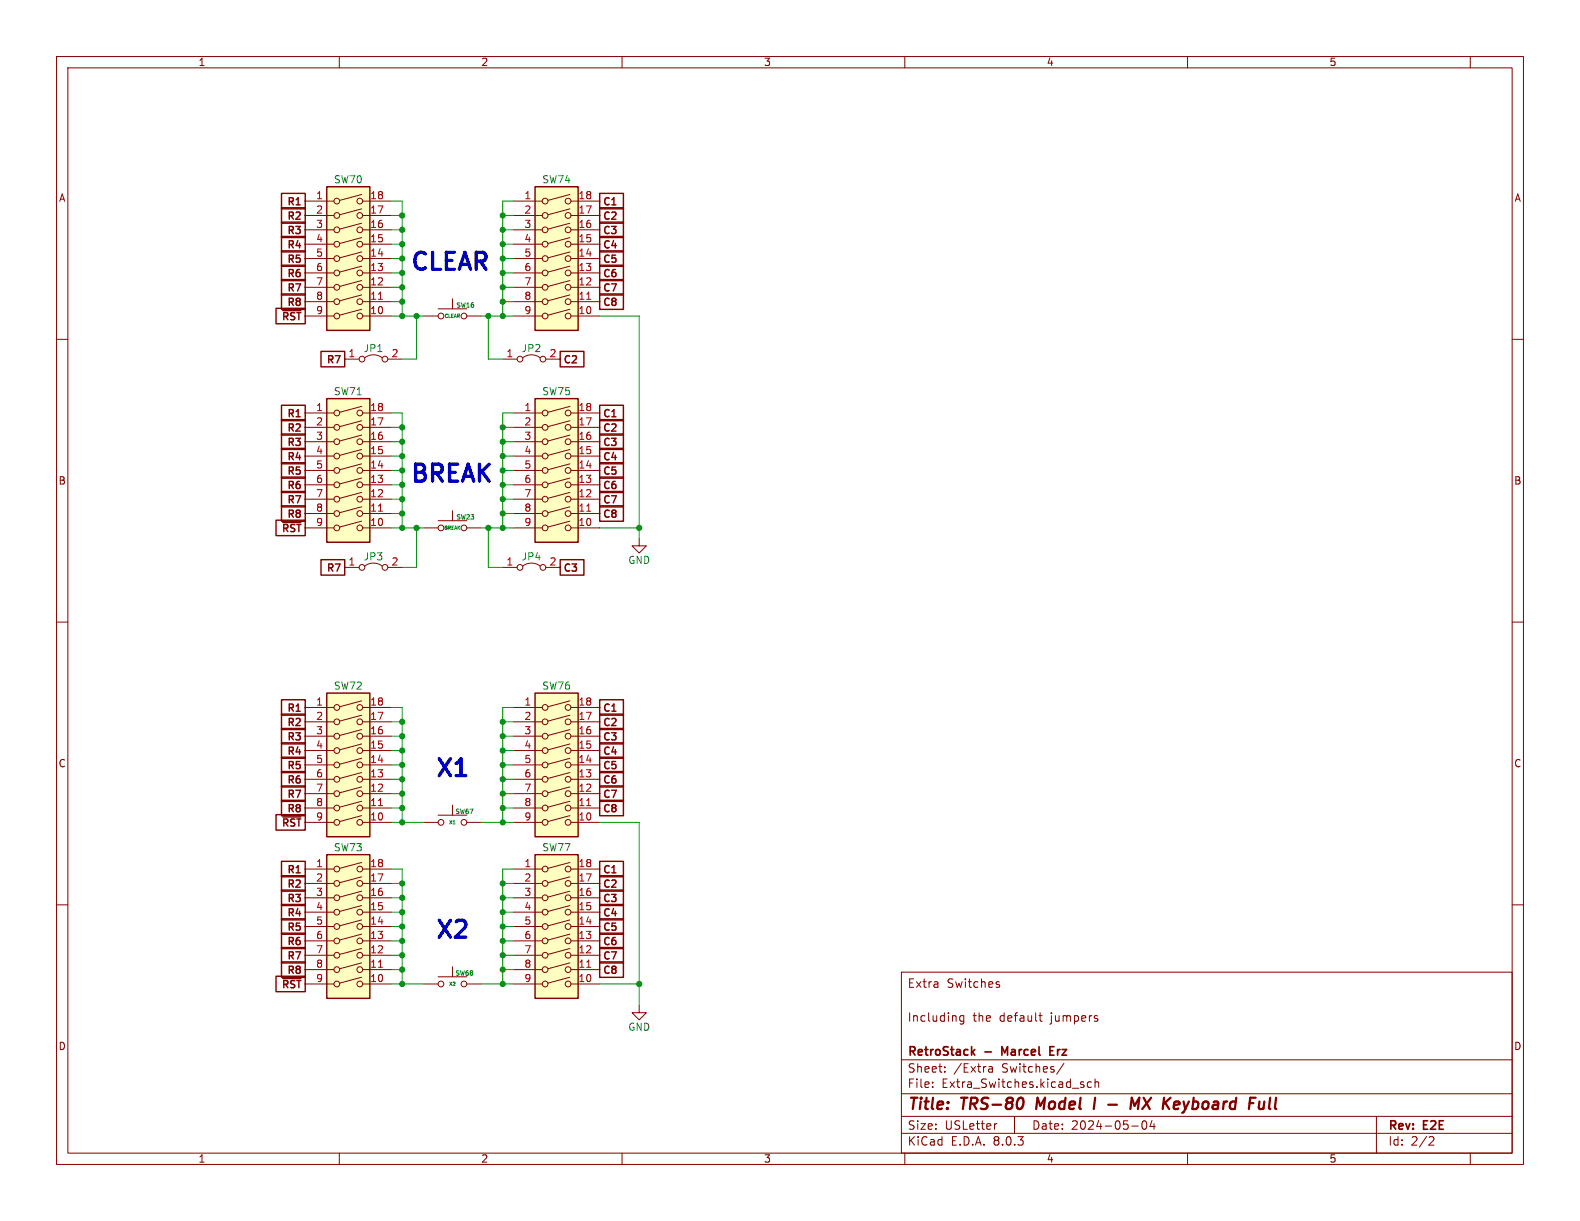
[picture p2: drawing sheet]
<svg xmlns="http://www.w3.org/2000/svg" width="279mm" height="216mm" viewBox="0 0 279 216" stroke-linecap="round" stroke-linejoin="round" font-family="sans-serif">
<g fill="none" stroke="#840000" stroke-width=".18">
<path d="M10 10h259.4v195.9h-259.4zM12 12h255.4v191.9h-255.4zM60 10v2M110 10v2M160 10v2M210 10v2M260 10v2M10 60h2M267.4 60h2M61 63.5h2.5M64.5 63.2a2.54 2.54 0 0 1 3.1 0M68.6 63.5h2.5"/>
<path d="M10 110h2M267.4 110h2M10 160h2M267.4 160h2M159.4 171.9h108v32h-108zM170.4 179.6v1.2l-.3 .3-.3-.1M170.4 179.7l-.4-.1-.3 .3v.4l.2 .2h.5M176.4 174.1l.3 .1 .1 .2-.2 .2h-.3M176.4 173.6l.3 .1M183.7 179.6h.6M183.9 179.1v1.3l.4 .2M193.9 179.6l.2 .1"/>
<path d="M159.4 197.4h108M159.4 193.4h108M159.4 187.4h108M164.9 192.1v.2M164.9 191.4v.1M167.1 189.4v.2M167.1 188.7v.1M174.9 188.7h.5l.1 .9M175.5 188.9l-.5 .1a.29 .29 0 0 0-.2 .3 .29 .29 0 0 0 .2 .3l.5-.1M176.3 198.7l-.3 .1M179.4 197.4v3M188.1 188l-1.2 1.9"/>
<path d="M191.3 191.8l.3 .1 .1 .2-.2 .2h-.3M191.3 191.3l.3 .1M193 191.4l-.4-.1-.3 .3v.4l.1 .2h.6M193.6 191.4l.3-.1 .3 .1 .1 .9M193.6 190.8v1.5M193.9 180.1l.2 .2-.2 .3M200.1 199.1h1.2M202.1 198.3l.2-.1a.81 .81 0 0 1 .6 .6 .81 .81 0 0 1-.3 .8l-.2 .1a.81 .81 0 0 1-.3-1.4zM203.7 198.1l-.3 1.1h.9M204.1 198.7v1M243.4 197.4v6.5M60 203.9v2"/>
<path d="M110 203.9v2M159.4 200.4h108M160 203.9v2M210 203.9v2M252.9 201l.5 .1 .2 .3-1 1.1h1M260 203.9v2"/>
<circle cx="64" cy="63.5" r=".51"/>
<circle cx="68.1" cy="63.5" r=".51"/>
</g>
<path d="M180.8 194.2a1.31 1.31 0 0 1 0 1.5M183.5 194.1l-.3 2M193.7 194.1l-.3 2M196 195.3h1.5M199.9 196.1l.2-2 .5 1.4 .9-1.4-.3 2M202.2 194.1l1.1 2M203.6 194.1l-1.6 2M224.6 194.1l-.2 1.7 .3 .3" fill="none" stroke="#840000" stroke-width=".4"/>
<path d="M172 186l.4 .6M172.4 185.6l-.6 .5M177.7 186.1l-.5-1v1.5M185.7 185.8h.5M186.4 185.1h-.7v1.5h.7" fill="none" stroke="#840000" stroke-width=".3"/>
<path d="M57.8 151.1h7.6v25.4h-7.6z" fill="#ffffc2"/>
<g fill="none" stroke="#840000" stroke-width=".18">
<path d="M74.9 55.9h2.6M77.5 54.6h5M80 52.8v1.8M82.5 55.9h2.6M54 153.7h5.1M54 158.8h5.1M54 156.2h5.1M64 157.6l-3.9 1M64 155l-3.9 1.1M64 152.5l-3.9 1M64.1 153.7h5.1M64.1 158.8h5.1"/>
<path d="M64.1 156.2h5.1M54 174h5.1M54 171.5h5.1M54 168.9h5.1M54 166.4h5.1M54 163.8h5.1M54 161.3h5.1M64 172.8l-3.9 1M64 170.3l-3.9 1M64 167.7l-3.9 1.1M64 165.2l-3.9 1M64 162.7l-3.9 1"/>
<path d="M64 160.1l-3.9 1.1M64.1 174h5.1M64.1 171.5h5.1M64.1 168.9h5.1M64.1 166.4h5.1M64.1 163.8h5.1M64.1 161.3h5.1M74.9 174h2.6M77.5 172.7h5M80 170.9v1.8M82.5 174h2.6"/>
<circle cx="78" cy="55.9" r=".51"/>
<circle cx="82" cy="55.9" r=".51"/>
<circle cx="59.6" cy="156.2" r=".51"/>
<circle cx="59.6" cy="153.7" r=".51"/>
<circle cx="59.6" cy="158.8" r=".51"/>
<circle cx="63.6" cy="158.8" r=".51"/>
<circle cx="63.6" cy="153.7" r=".51"/>
<circle cx="63.6" cy="156.2" r=".51"/>
<circle cx="59.6" cy="171.5" r=".51"/>
<circle cx="59.6" cy="163.8" r=".51"/>
<circle cx="59.6" cy="161.3" r=".51"/>
<circle cx="59.6" cy="166.4" r=".51"/>
<circle cx="59.6" cy="168.9" r=".51"/>
<circle cx="59.6" cy="174" r=".51"/>
<circle cx="63.6" cy="171.5" r=".51"/>
<circle cx="63.6" cy="174" r=".51"/>
<circle cx="63.6" cy="166.4" r=".51"/>
<circle cx="63.6" cy="161.3" r=".51"/>
<circle cx="63.6" cy="163.8" r=".51"/>
<circle cx="63.6" cy="168.9" r=".51"/>
<circle cx="78" cy="174" r=".51"/>
<circle cx="82" cy="174" r=".51"/>
</g>
<path d="M57.8 151.1h7.6v25.4h-7.6z" fill="none" stroke="#840000" stroke-width=".25"/>
<path d="M66.9 171h.7" fill="none" stroke="#a90000" stroke-width=".18"/>
<path d="M57.8 122.6h7.6v25.4h-7.6z" fill="#ffffc2"/>
<g fill="none" stroke="#840000" stroke-width=".18">
<path d="M54 125.1h5.1M54 137.8h5.1M54 135.3h5.1M54 132.7h5.1M54 130.2h5.1M54 127.6h5.1M64 139.1l-3.9 1.1M64 136.6l-3.9 1M64 134.1l-3.9 1M64 131.5l-3.9 1.1M64 129l-3.9 1M64 126.5l-3.9 1"/>
<path d="M64 123.9l-3.9 1.1M64.1 125.1h5.1M64.1 137.8h5.1M64.1 135.3h5.1M64.1 132.7h5.1M64.1 130.2h5.1M64.1 127.6h5.1M54 145.4h5.1M54 142.9h5.1M54 140.3h5.1M64 144.2l-3.9 1.1M64 141.7l-3.9 1"/>
<path d="M64.1 145.4h5.1M64.1 142.9h5.1M64.1 140.3h5.1"/>
<circle cx="59.6" cy="127.6" r=".51"/>
<circle cx="59.6" cy="130.2" r=".51"/>
<circle cx="59.6" cy="125.1" r=".51"/>
<circle cx="59.6" cy="132.7" r=".51"/>
<circle cx="59.6" cy="137.8" r=".51"/>
<circle cx="59.6" cy="135.3" r=".51"/>
<circle cx="63.6" cy="127.6" r=".51"/>
<circle cx="63.6" cy="130.2" r=".51"/>
<circle cx="63.6" cy="125.1" r=".51"/>
<circle cx="63.6" cy="132.7" r=".51"/>
<circle cx="63.6" cy="137.8" r=".51"/>
<circle cx="63.6" cy="135.3" r=".51"/>
<circle cx="59.6" cy="142.9" r=".51"/>
<circle cx="59.6" cy="145.4" r=".51"/>
<circle cx="59.6" cy="140.3" r=".51"/>
<circle cx="63.6" cy="142.9" r=".51"/>
<circle cx="63.6" cy="140.3" r=".51"/>
<circle cx="63.6" cy="145.4" r=".51"/>
</g>
<path d="M57.8 122.6h7.6v25.4h-7.6z" fill="none" stroke="#840000" stroke-width=".25"/>
<path d="M66.9 142.5h.7" fill="none" stroke="#a90000" stroke-width=".18"/>
<path d="M94.6 122.6h7.6v25.4h-7.6z" fill="#ffffc2"/>
<g fill="none" stroke="#840000" stroke-width=".18">
<path d="M90.8 125.1h5.1M90.8 137.8h5.1M90.8 135.3h5.1M90.8 132.7h5.1M90.8 130.2h5.1M90.8 127.6h5.1M100.8 139.1l-3.9 1.1M100.8 136.6l-3.9 1M100.8 134.1l-3.9 1M100.8 131.5l-3.9 1.1M100.8 129l-3.9 1M100.8 126.5l-3.9 1"/>
<path d="M100.8 123.9l-3.9 1.1M101 125.1h5M101 137.8h5M101 135.3h5M101 132.7h5M101 130.2h5M101 127.6h5M74.9 145.4h2.6M77.5 144.1h5M80 142.4v1.7M82.5 145.4h2.6M90.8 145.4h5.1"/>
<path d="M90.8 142.9h5.1M90.8 140.3h5.1M100.8 144.2l-3.9 1.1M100.8 141.7l-3.9 1M101 145.4h5M101 142.9h5M101 140.3h5"/>
<circle cx="96.4" cy="130.2" r=".51"/>
<circle cx="96.4" cy="127.6" r=".51"/>
<circle cx="96.4" cy="125.1" r=".51"/>
<circle cx="96.4" cy="132.7" r=".51"/>
<circle cx="96.4" cy="137.8" r=".51"/>
<circle cx="96.4" cy="135.3" r=".51"/>
<circle cx="100.5" cy="125.1" r=".51"/>
<circle cx="100.5" cy="127.6" r=".51"/>
<circle cx="100.5" cy="130.2" r=".51"/>
<circle cx="100.5" cy="132.7" r=".51"/>
<circle cx="100.5" cy="135.3" r=".51"/>
<circle cx="100.5" cy="137.8" r=".51"/>
<circle cx="78" cy="145.4" r=".51"/>
<circle cx="82" cy="145.4" r=".51"/>
<circle cx="96.4" cy="142.9" r=".51"/>
<circle cx="96.4" cy="145.4" r=".51"/>
<circle cx="96.4" cy="140.3" r=".51"/>
<circle cx="100.5" cy="142.9" r=".51"/>
<circle cx="100.5" cy="145.4" r=".51"/>
<circle cx="100.5" cy="140.3" r=".51"/>
</g>
<path d="M94.6 122.6h7.6v25.4h-7.6z" fill="none" stroke="#840000" stroke-width=".25"/>
<path d="M103.7 142.5h.8" fill="none" stroke="#a90000" stroke-width=".18"/>
<path d="M80.1 145.7h.4" fill="none" stroke="#006464" stroke-width=".18"/>
<path d="M94.6 33h7.6v25.4h-7.6z" fill="#ffffc2"/>
<g fill="none" stroke="#840000" stroke-width=".18">
<path d="M90.8 35.6h5.1M90.8 38.1h5.1M100.8 39.5l-3.9 1M100.8 36.9l-3.9 1.1M100.8 34.4l-3.9 1M101 35.6h5M101 38.1h5M90.8 55.9h5.1M90.8 53.3h5.1M90.8 50.8h5.1M90.8 48.3h5.1M90.8 45.7h5.1"/>
<path d="M90.8 43.2h5.1M90.8 40.6h5.1M100.8 54.7l-3.9 1M100.8 52.1l-3.9 1.1M100.8 49.6l-3.9 1M100.8 47.1l-3.9 1M100.8 44.6l-3.9 1M100.8 42l-3.9 1.1M101 55.9h5M101 53.3h5M101 50.8h5M101 48.3h5"/>
<path d="M101 45.7h5M101 43.2h5M101 40.6h5"/>
<circle cx="96.4" cy="38.1" r=".51"/>
<circle cx="96.4" cy="35.6" r=".51"/>
<circle cx="100.5" cy="38.1" r=".51"/>
<circle cx="100.5" cy="35.6" r=".51"/>
<circle cx="96.4" cy="55.9" r=".51"/>
<circle cx="96.4" cy="45.7" r=".51"/>
<circle cx="96.4" cy="40.6" r=".51"/>
<circle cx="96.4" cy="48.3" r=".51"/>
<circle cx="96.4" cy="53.3" r=".51"/>
<circle cx="96.4" cy="50.8" r=".51"/>
<circle cx="96.4" cy="43.2" r=".51"/>
<circle cx="100.5" cy="43.2" r=".51"/>
<circle cx="100.5" cy="50.8" r=".51"/>
<circle cx="100.5" cy="53.3" r=".51"/>
<circle cx="100.5" cy="48.3" r=".51"/>
<circle cx="100.5" cy="45.7" r=".51"/>
<circle cx="100.5" cy="40.6" r=".51"/>
<circle cx="100.5" cy="55.9" r=".51"/>
</g>
<path d="M94.6 33h7.6v25.4h-7.6z" fill="none" stroke="#840000" stroke-width=".25"/>
<path d="M103.7 52.9h.8" fill="none" stroke="#a90000" stroke-width=".18"/>
<path d="M57.8 70.5h7.6v25.4h-7.6z" fill="#ffffc2"/>
<g fill="none" stroke="#840000" stroke-width=".18">
<path d="M54 73h5.1M54 78.1h5.1M54 75.6h5.1M64 79.5l-3.9 1M64 76.9l-3.9 1.1M64 74.4l-3.9 1M64 71.9l-3.9 1M64.1 73h5.1M64.1 78.1h5.1M64.1 75.6h5.1M54 93.3h5.1M54 90.8h5.1"/>
<path d="M54 88.3h5.1M54 85.7h5.1M54 83.2h5.1M54 80.6h5.1M64 92.2l-3.9 1M64 89.6l-3.9 1.1M64 87.1l-3.9 1M64 84.5l-3.9 1.1M64 82l-3.9 1.1M64.1 93.3h5.1M64.1 90.8h5.1M64.1 88.3h5.1"/>
<path d="M64.1 85.7h5.1M64.1 83.2h5.1M64.1 80.6h5.1M74.9 93.3h2.6M77.5 92.1h5M80 90.3v1.8M82.5 93.3h2.6M61 100.3h2.5M64.5 100.1a2.54 2.54 0 0 1 3.1 0M68.6 100.3h2.5"/>
<circle cx="59.6" cy="78.1" r=".51"/>
<circle cx="59.6" cy="73" r=".51"/>
<circle cx="59.6" cy="75.6" r=".51"/>
<circle cx="63.6" cy="73" r=".51"/>
<circle cx="63.6" cy="75.6" r=".51"/>
<circle cx="63.6" cy="78.1" r=".51"/>
<circle cx="59.6" cy="80.6" r=".51"/>
<circle cx="59.6" cy="85.7" r=".51"/>
<circle cx="59.6" cy="90.8" r=".51"/>
<circle cx="59.6" cy="93.3" r=".51"/>
<circle cx="59.6" cy="83.2" r=".51"/>
<circle cx="59.6" cy="88.3" r=".51"/>
<circle cx="63.6" cy="83.2" r=".51"/>
<circle cx="63.6" cy="88.3" r=".51"/>
<circle cx="63.6" cy="80.6" r=".51"/>
<circle cx="63.6" cy="85.7" r=".51"/>
<circle cx="63.6" cy="90.8" r=".51"/>
<circle cx="63.6" cy="93.3" r=".51"/>
<circle cx="78" cy="93.3" r=".51"/>
<circle cx="82" cy="93.3" r=".51"/>
<circle cx="64" cy="100.3" r=".51"/>
<circle cx="68.1" cy="100.3" r=".51"/>
</g>
<path d="M57.8 70.5h7.6v25.4h-7.6z" fill="none" stroke="#840000" stroke-width=".25"/>
<path d="M66.9 90.4h.7" fill="none" stroke="#a90000" stroke-width=".18"/>
<path d="M94.6 151.1h7.6v25.4h-7.6z" fill="#ffffc2"/>
<g fill="none" stroke="#840000" stroke-width=".18">
<path d="M90.8 153.7h5.1M90.8 158.8h5.1M90.8 156.2h5.1M100.8 157.6l-3.9 1M100.8 155l-3.9 1.1M100.8 152.5l-3.9 1M101 153.7h5M101 158.8h5M101 156.2h5M90.8 174h5.1M90.8 171.5h5.1M90.8 168.9h5.1"/>
<path d="M90.8 166.4h5.1M90.8 163.8h5.1M90.8 161.3h5.1M100.8 172.8l-3.9 1M100.8 170.3l-3.9 1M100.8 167.7l-3.9 1.1M100.8 165.2l-3.9 1M100.8 162.7l-3.9 1M100.8 160.1l-3.9 1.1M101 174h5M101 171.5h5M101 168.9h5"/>
<path d="M101 166.4h5M101 163.8h5M101 161.3h5M113 177.8v1.3h1.3l-1.3 1.2-1.2-1.2h1.2"/>
<circle cx="96.4" cy="153.7" r=".51"/>
<circle cx="96.4" cy="156.2" r=".51"/>
<circle cx="96.4" cy="158.8" r=".51"/>
<circle cx="100.5" cy="158.8" r=".51"/>
<circle cx="100.5" cy="156.2" r=".51"/>
<circle cx="100.5" cy="153.7" r=".51"/>
<circle cx="96.4" cy="171.5" r=".51"/>
<circle cx="96.4" cy="161.3" r=".51"/>
<circle cx="96.4" cy="166.4" r=".51"/>
<circle cx="96.4" cy="174" r=".51"/>
<circle cx="96.4" cy="163.8" r=".51"/>
<circle cx="96.4" cy="168.9" r=".51"/>
<circle cx="100.5" cy="163.8" r=".51"/>
<circle cx="100.5" cy="174" r=".51"/>
<circle cx="100.5" cy="166.4" r=".51"/>
<circle cx="100.5" cy="171.5" r=".51"/>
<circle cx="100.5" cy="161.3" r=".51"/>
<circle cx="100.5" cy="168.9" r=".51"/>
</g>
<path d="M94.6 151.1h7.6v25.4h-7.6z" fill="none" stroke="#840000" stroke-width=".25"/>
<path d="M103.7 171h.8" fill="none" stroke="#a90000" stroke-width=".18"/>
<path d="M57.8 33h7.6v25.4h-7.6z" fill="#ffffc2"/>
<g fill="none" stroke="#840000" stroke-width=".18">
<path d="M54 35.6h5.1M54 38.1h5.1M64 39.5l-3.9 1M64 36.9l-3.9 1.1M64 34.4l-3.9 1M64.1 35.6h5.1M64.1 38.1h5.1M54 55.9h5.1M54 53.3h5.1M54 50.8h5.1M54 48.3h5.1M54 45.7h5.1"/>
<path d="M54 43.2h5.1M54 40.6h5.1M64 54.7l-3.9 1M64 52.1l-3.9 1.1M64 49.6l-3.9 1M64 47.1l-3.9 1M64 44.6l-3.9 1M64 42l-3.9 1.1M64.1 55.9h5.1M64.1 53.3h5.1M64.1 50.8h5.1M64.1 48.3h5.1"/>
<path d="M64.1 45.7h5.1M64.1 43.2h5.1M64.1 40.6h5.1M113 95.3v1.2h1.3l-1.3 1.3-1.2-1.3h1.2M88.9 100.3h2.5M92.5 100.1a2.54 2.54 0 0 1 3 0M96.5 100.3h2.6"/>
<circle cx="59.6" cy="35.6" r=".51"/>
<circle cx="59.6" cy="38.1" r=".51"/>
<circle cx="63.6" cy="35.6" r=".51"/>
<circle cx="63.6" cy="38.1" r=".51"/>
<circle cx="59.6" cy="55.9" r=".51"/>
<circle cx="59.6" cy="53.3" r=".51"/>
<circle cx="59.6" cy="45.7" r=".51"/>
<circle cx="59.6" cy="40.6" r=".51"/>
<circle cx="59.6" cy="50.8" r=".51"/>
<circle cx="59.6" cy="43.2" r=".51"/>
<circle cx="59.6" cy="48.3" r=".51"/>
<circle cx="63.6" cy="53.3" r=".51"/>
<circle cx="63.6" cy="48.3" r=".51"/>
<circle cx="63.6" cy="50.8" r=".51"/>
<circle cx="63.6" cy="40.6" r=".51"/>
<circle cx="63.6" cy="45.7" r=".51"/>
<circle cx="63.6" cy="43.2" r=".51"/>
<circle cx="63.6" cy="55.9" r=".51"/>
<circle cx="91.9" cy="100.3" r=".51"/>
<circle cx="96" cy="100.3" r=".51"/>
</g>
<path d="M57.8 33h7.6v25.4h-7.6z" fill="none" stroke="#840000" stroke-width=".25"/>
<path d="M66.9 52.9h.7" fill="none" stroke="#a90000" stroke-width=".18"/>
<path d="M94.6 70.5h7.6v25.4h-7.6z" fill="#ffffc2"/>
<g fill="none" stroke="#840000" stroke-width=".18">
<path d="M88.9 63.5h2.5M90.8 73h5.1M90.8 78.1h5.1M90.8 75.6h5.1M92.5 63.2a2.54 2.54 0 0 1 3 0M96.5 63.5h2.6M100.8 79.5l-3.9 1M100.8 76.9l-3.9 1.1M100.8 74.4l-3.9 1M100.8 71.9l-3.9 1M101 73h5M101 78.1h5"/>
<path d="M101 75.6h5M90.8 93.3h5.1M90.8 90.8h5.1M90.8 88.3h5.1M90.8 85.7h5.1M90.8 83.2h5.1M90.8 80.6h5.1M100.8 92.2l-3.9 1M100.8 89.6l-3.9 1.1M100.8 87.1l-3.9 1M100.8 84.5l-3.9 1.1M100.8 82l-3.9 1.1"/>
<path d="M101 93.3h5M101 90.8h5M101 88.3h5M101 85.7h5M101 83.2h5M101 80.6h5"/>
<circle cx="91.9" cy="63.5" r=".51"/>
<circle cx="96" cy="63.5" r=".51"/>
<circle cx="96.4" cy="75.6" r=".51"/>
<circle cx="96.4" cy="73" r=".51"/>
<circle cx="96.4" cy="78.1" r=".51"/>
<circle cx="100.5" cy="75.6" r=".51"/>
<circle cx="100.5" cy="78.1" r=".51"/>
<circle cx="100.5" cy="73" r=".51"/>
<circle cx="96.4" cy="88.3" r=".51"/>
<circle cx="96.4" cy="93.3" r=".51"/>
<circle cx="96.4" cy="83.2" r=".51"/>
<circle cx="96.4" cy="90.8" r=".51"/>
<circle cx="96.4" cy="85.7" r=".51"/>
<circle cx="96.4" cy="80.6" r=".51"/>
<circle cx="100.5" cy="80.6" r=".51"/>
<circle cx="100.5" cy="90.8" r=".51"/>
<circle cx="100.5" cy="88.3" r=".51"/>
<circle cx="100.5" cy="83.2" r=".51"/>
<circle cx="100.5" cy="85.7" r=".51"/>
<circle cx="100.5" cy="93.3" r=".51"/>
</g>
<g fill="none" stroke="#840000" stroke-width=".25">
<path d="M49.8 34.2h4.2v2.7h-4.2zM49.8 36.7h4.2v2.8h-4.2zM49.8 39.3h4.2v2.7h-4.2zM52.4 36.2h.7M106 36.7h4.2v2.8h-4.2zM106 34.2h4.2v2.7h-4.2zM106 39.3h4.2v2.7h-4.2zM48.8 54.5h5.2v2.7h-5.2zM49.8 44.4h4.2v2.7h-4.2zM49.8 41.8h4.2v2.7h-4.2zM49.8 49.4h4.2v2.8h-4.2zM49.8 46.9h4.2v2.7h-4.2z"/>
<path d="M49.8 52h4.2v2.7h-4.2zM50 54.9h3.2M106 46.9h4.2v2.7h-4.2zM106 49.4h4.2v2.8h-4.2zM106 52h4.2v2.7h-4.2zM106 44.4h4.2v2.7h-4.2zM106 41.8h4.2v2.7h-4.2zM49.8 71.7h4.2v2.7h-4.2zM49.8 74.2h4.2v2.7h-4.2zM49.8 79.3h4.2v2.7h-4.2zM49.8 76.7h4.2v2.8h-4.2zM52.4 73.7h.7"/>
<path d="M56.8 62.1h4.2v2.8h-4.2zM94.6 70.5h7.6v25.4h-7.6zM99.1 62.1h4.2v2.8h-4.2zM106 79.3h4.2v2.7h-4.2zM106 71.7h4.2v2.7h-4.2zM106 74.2h4.2v2.7h-4.2zM106 76.7h4.2v2.8h-4.2zM48.8 92h5.2v2.7h-5.2zM49.8 89.4h4.2v2.8h-4.2zM49.8 86.9h4.2v2.7h-4.2zM49.8 84.4h4.2v2.7h-4.2zM49.8 81.8h4.2v2.8h-4.2z"/>
<path d="M50 92.4h3.2M56.8 99h4.2v2.7h-4.2zM99.1 99h4.2v2.7h-4.2zM106 81.8h4.2v2.8h-4.2zM106 86.9h4.2v2.7h-4.2zM106 89.4h4.2v2.8h-4.2zM106 84.4h4.2v2.7h-4.2zM49.8 136.4h4.2v2.8h-4.2zM49.8 139h4.2v2.7h-4.2zM49.8 131.3h4.2v2.8h-4.2zM49.8 126.3h4.2v2.7h-4.2zM49.8 133.9h4.2v2.7h-4.2z"/>
<path d="M49.8 128.8h4.2v2.7h-4.2zM49.8 123.7h4.2v2.8h-4.2zM52.4 125.8h.7M106 123.7h4.2v2.8h-4.2zM106 126.3h4.2v2.7h-4.2zM106 128.8h4.2v2.7h-4.2zM106 133.9h4.2v2.7h-4.2zM106 131.3h4.2v2.8h-4.2zM106 139h4.2v2.7h-4.2zM106 136.4h4.2v2.8h-4.2zM48.8 144h5.2v2.8h-5.2zM49.8 154.8h4.2v2.8h-4.2z"/>
<path d="M49.8 141.5h4.2v2.7h-4.2zM49.8 159.9h4.2v2.8h-4.2zM49.8 152.3h4.2v2.7h-4.2zM49.8 157.4h4.2v2.7h-4.2zM50 144.5h3.2M52.4 154.3h.7M106 141.5h4.2v2.7h-4.2zM106 152.3h4.2v2.7h-4.2zM106 159.9h4.2v2.8h-4.2zM106 157.4h4.2v2.7h-4.2zM106 154.8h4.2v2.8h-4.2zM48.8 172.6h5.2v2.8h-5.2z"/>
<path d="M49.8 167.5h4.2v2.8h-4.2zM49.8 162.5h4.2v2.7h-4.2zM49.8 170.1h4.2v2.7h-4.2zM49.8 165h4.2v2.7h-4.2zM50 173h3.2M106 170.1h4.2v2.7h-4.2zM106 167.5h4.2v2.8h-4.2zM106 165h4.2v2.7h-4.2zM106 162.5h4.2v2.7h-4.2z"/>
</g>
<path d="M103.7 90.4h.8" fill="none" stroke="#a90000" stroke-width=".18"/>
<g fill="none" stroke="#009600" stroke-width=".18">
<path d="M69.2 35.6h1.9v10.1h-1.9M69.2 38.1h1.9M88.9 38.1h1.9M90.8 35.6h-1.9v20.3M69.2 48.3h1.9v7.6M69.2 40.6h1.9M69.2 50.8h1.9M69.2 55.9h5.7M69.2 53.3h1.9M69.2 43.2h1.9M73.7 55.9v7.6h-2.6M85.1 55.9h5.7"/>
<path d="M86.4 55.9v7.6h2.5M88.9 40.6h1.9M88.9 48.3h1.9M88.9 50.8h1.9M88.9 45.7h1.9M88.9 53.3h1.9M88.9 43.2h1.9M106 55.9h7v39.4M69.2 73h1.9v20.3M69.2 75.6h1.9M69.2 78.1h1.9M88.9 75.6h1.9"/>
<path d="M88.9 78.1h1.9M90.8 73h-1.9v20.3M69.2 85.7h1.9M69.2 80.6h1.9M69.2 83.2h1.9M69.2 93.3h5.7M69.2 88.3h1.9M69.2 90.8h1.9M73.7 93.3v7h-2.6M85.1 93.3h5.7M86.4 93.3v7h2.5M88.9 85.7h1.9"/>
<path d="M88.9 80.6h1.9M88.9 83.2h1.9M88.9 88.3h1.9M88.9 90.8h1.9M106 93.3h7M69.2 125.1h1.9v20.3M69.2 130.2h1.9M69.2 127.6h1.9M69.2 135.3h1.9M69.2 132.7h1.9M69.2 137.8h1.9M88.9 130.2h1.9"/>
<path d="M88.9 127.6h1.9M88.9 135.3h1.9M88.9 132.7h1.9M88.9 137.8h1.9M90.8 125.1h-1.9v20.3M69.2 153.7h1.9v20.3M69.2 158.8h1.9M69.2 142.9h1.9M69.2 140.3h1.9M69.2 145.4h5.7M69.2 156.2h1.9M85.1 145.4h5.7"/>
<path d="M88.9 158.8h1.9M88.9 142.9h1.9M88.9 140.3h1.9M88.9 156.2h1.9M90.8 153.7h-1.9v20.3M106 145.4h7v32.4M69.2 166.4h1.9M69.2 168.9h1.9M69.2 161.3h1.9M69.2 174h5.7M69.2 171.5h1.9M69.2 163.8h1.9"/>
<path d="M85.1 174h5.7M88.9 166.4h1.9M88.9 168.9h1.9M88.9 161.3h1.9M88.9 171.5h1.9M88.9 163.8h1.9M106 174h7"/>
</g>
<g fill="#009600" stroke="#009600" stroke-width=".18">
<circle cx="88.9" cy="161.3" r=".46"/>
<circle cx="88.9" cy="142.9" r=".46"/>
<circle cx="88.9" cy="140.3" r=".46"/>
<circle cx="71.1" cy="142.9" r=".46"/>
<circle cx="71.1" cy="145.4" r=".46"/>
<circle cx="88.9" cy="156.2" r=".46"/>
<circle cx="88.9" cy="174" r=".46"/>
<circle cx="88.9" cy="137.8" r=".46"/>
<circle cx="88.9" cy="145.4" r=".46"/>
<circle cx="88.9" cy="171.5" r=".46"/>
<circle cx="88.9" cy="168.9" r=".46"/>
<circle cx="113" cy="174" r=".46"/>
<circle cx="71.1" cy="137.8" r=".46"/>
<circle cx="71.1" cy="140.3" r=".46"/>
<circle cx="88.9" cy="127.6" r=".46"/>
<circle cx="88.9" cy="130.2" r=".46"/>
<circle cx="71.1" cy="130.2" r=".46"/>
<circle cx="71.1" cy="132.7" r=".46"/>
<circle cx="71.1" cy="135.3" r=".46"/>
<circle cx="88.9" cy="132.7" r=".46"/>
<circle cx="71.1" cy="127.6" r=".46"/>
<circle cx="88.9" cy="135.3" r=".46"/>
<circle cx="71.1" cy="158.8" r=".46"/>
<circle cx="71.1" cy="161.3" r=".46"/>
<circle cx="71.1" cy="166.4" r=".46"/>
<circle cx="71.1" cy="163.8" r=".46"/>
<circle cx="88.9" cy="158.8" r=".46"/>
<circle cx="71.1" cy="156.2" r=".46"/>
<circle cx="71.1" cy="171.5" r=".46"/>
<circle cx="71.1" cy="174" r=".46"/>
<circle cx="88.9" cy="166.4" r=".46"/>
<circle cx="88.9" cy="163.8" r=".46"/>
<circle cx="71.1" cy="168.9" r=".46"/>
<circle cx="88.9" cy="38.1" r=".46"/>
<circle cx="88.9" cy="40.6" r=".46"/>
<circle cx="88.9" cy="50.8" r=".46"/>
<circle cx="88.9" cy="48.3" r=".46"/>
<circle cx="88.9" cy="43.2" r=".46"/>
<circle cx="88.9" cy="45.7" r=".46"/>
<circle cx="88.9" cy="55.9" r=".46"/>
<circle cx="86.4" cy="55.9" r=".46"/>
<circle cx="88.9" cy="53.3" r=".46"/>
<circle cx="71.1" cy="85.7" r=".46"/>
<circle cx="71.1" cy="88.3" r=".46"/>
<circle cx="71.1" cy="78.1" r=".46"/>
<circle cx="71.1" cy="83.2" r=".46"/>
<circle cx="71.1" cy="80.6" r=".46"/>
<circle cx="73.7" cy="93.3" r=".46"/>
<circle cx="71.1" cy="93.3" r=".46"/>
<circle cx="71.1" cy="75.6" r=".46"/>
<circle cx="71.1" cy="90.8" r=".46"/>
<circle cx="88.9" cy="93.3" r=".46"/>
<circle cx="88.9" cy="90.8" r=".46"/>
<circle cx="88.9" cy="85.7" r=".46"/>
<circle cx="88.9" cy="88.3" r=".46"/>
<circle cx="86.4" cy="93.3" r=".46"/>
<circle cx="88.9" cy="83.2" r=".46"/>
<circle cx="88.9" cy="78.1" r=".46"/>
<circle cx="88.9" cy="80.6" r=".46"/>
<circle cx="113" cy="93.3" r=".46"/>
<circle cx="88.9" cy="75.6" r=".46"/>
<circle cx="71.1" cy="43.2" r=".46"/>
<circle cx="71.1" cy="48.3" r=".46"/>
<circle cx="71.1" cy="50.8" r=".46"/>
<circle cx="71.1" cy="38.1" r=".46"/>
<circle cx="71.1" cy="40.6" r=".46"/>
<circle cx="71.1" cy="55.9" r=".46"/>
<circle cx="73.7" cy="55.9" r=".46"/>
<circle cx="71.1" cy="45.7" r=".46"/>
<circle cx="71.1" cy="53.3" r=".46"/>
</g>
<text font-size="4.2" fill="#009600" x="72.4" y="48">CLEAR</text>
<g font-size="4.2" fill="#0000c2">
<text x="72.4" y="85.5">BREAK</text>
<text x="76.8" y="137.5">X1</text>
<text x="76.8" y="166.1">X2</text>
</g>
<g font-size="2.8" fill="#840000">
<text x="160.4" y="196.8">Title:</text>
<text x="170.1" y="196.8">TRS-80</text>
<text x="184.1" y="196.8">Model</text>
<text x="203.2" y="196.8">MX</text>
<text x="209.7" y="196.8">Keyboard</text>
<text x="225.7" y="196.8">Full</text>
</g>
<g font-size="2.1" fill="#840000">
<text x="160.4" y="174.9">Extra</text>
<text x="167.4" y="174.9">Switches</text>
<text x="160.4" y="180.9">Including</text>
<text x="172" y="180.9">the</text>
<text x="176.8" y="180.9">default</text>
<text x="185.9" y="180.9">jumpers</text>
<text x="160.4" y="189.9">Sheet:</text>
<text x="160.4" y="187.1">RetroStack</text>
<text x="168.6" y="189.9">/Extra</text>
<text x="174.2" y="187.1">-</text>
<text x="177.2" y="189.9">Switches/</text>
<text x="177.8" y="187.1">Marcel</text>
<text x="186.9" y="187.1">Erz</text>
<text x="160.4" y="192.6">File:</text>
<text x="166.5" y="192.6">Extra_Switches.kicad_sch</text>
<text x="160.4" y="202.8">KiCad</text>
<text x="160.4" y="200">Size:</text>
<text x="167.1" y="200">USLetter</text>
<text x="168.1" y="202.8">E.D.A.</text>
<text x="175.7" y="202.8">8.0.3</text>
<text x="182.4" y="200">Date:</text>
<text x="189.4" y="200">2024-05-04</text>
<text x="245.4" y="200.2">Rev:</text>
<text x="245.4" y="202.8">Id:</text>
<text x="249.5" y="202.8">2/2</text>
<text x="251.8" y="200.2">E2E</text>
</g>
<g font-size="1.8" fill="#840000">
<text x="35" y="11.9">1</text>
<text x="85" y="11.9">2</text>
<text x="135" y="11.9">3</text>
<text x="185" y="11.9">4</text>
<text x="235" y="11.9">5</text>
<text x="10.3" y="35.9">A</text>
<text x="267.7" y="35.9">A</text>
<text x="50.5" y="36.7">R1</text>
<text x="50.5" y="39.2">R2</text>
<text x="50.5" y="41.7">R3</text>
<text x="106.5" y="39.2">C2</text>
<text x="106.5" y="36.7">C1</text>
<text x="106.5" y="41.7">C3</text>
<text x="50.5" y="46.8">R5</text>
<text x="50.5" y="44.3">R4</text>
<text x="106.5" y="46.8">C5</text>
<text x="106.5" y="44.3">C4</text>
<text x="50.5" y="51.9">R7</text>
<text x="50.5" y="49.4">R6</text>
<text x="106.5" y="49.4">C6</text>
<text x="106.5" y="51.9">C7</text>
<text x="49.5" y="57">~{RST}</text>
<text x="50.5" y="54.4">R8</text>
<text x="106.5" y="54.4">C8</text>
<text x="57.5" y="64.6">R7</text>
<text x="99.5" y="64.6">C2</text>
<text x="50.5" y="74.1">R1</text>
<text x="50.5" y="76.7">R2</text>
<text x="106.5" y="74.1">C1</text>
<text x="106.5" y="76.7">C2</text>
<text x="50.5" y="81.8">R4</text>
<text x="50.5" y="79.2">R3</text>
<text x="106.5" y="81.8">C4</text>
<text x="106.5" y="79.2">C3</text>
<text x="10.3" y="85.9">B</text>
<text x="50.5" y="89.4">R7</text>
<text x="50.5" y="86.8">R6</text>
<text x="50.5" y="84.3">R5</text>
<text x="106.5" y="84.3">C5</text>
<text x="106.5" y="89.4">C7</text>
<text x="106.5" y="86.8">C6</text>
<text x="267.7" y="85.9">B</text>
<text x="49.5" y="94.5">~{RST}</text>
<text x="50.5" y="91.9">R8</text>
<text x="106.5" y="91.9">C8</text>
<text x="57.5" y="101.4">R7</text>
<text x="99.5" y="101.4">C3</text>
<text x="50.5" y="128.7">R2</text>
<text x="50.5" y="131.3">R3</text>
<text x="50.5" y="126.2">R1</text>
<text x="106.5" y="126.2">C1</text>
<text x="106.5" y="128.7">C2</text>
<text x="106.5" y="131.3">C3</text>
<text x="10.3" y="135.9">C</text>
<text x="50.5" y="133.8">R4</text>
<text x="50.5" y="136.4">R5</text>
<text x="106.5" y="136.4">C5</text>
<text x="106.5" y="133.8">C4</text>
<text x="267.7" y="135.9">C</text>
<text x="50.5" y="138.9">R6</text>
<text x="50.5" y="144">R8</text>
<text x="50.5" y="141.4">R7</text>
<text x="106.5" y="144">C8</text>
<text x="106.5" y="141.4">C7</text>
<text x="106.5" y="138.9">C6</text>
<text x="49.5" y="146.5">~{RST}</text>
<text x="50.5" y="154.8">R1</text>
<text x="106.5" y="154.8">C1</text>
<text x="50.5" y="157.3">R2</text>
<text x="50.5" y="159.9">R3</text>
<text x="106.5" y="159.9">C3</text>
<text x="106.5" y="157.3">C2</text>
<text x="50.5" y="162.4">R4</text>
<text x="50.5" y="164.9">R5</text>
<text x="50.5" y="167.5">R6</text>
<text x="106.5" y="167.5">C6</text>
<text x="106.5" y="162.4">C4</text>
<text x="106.5" y="164.9">C5</text>
<text x="50.5" y="170">R7</text>
<text x="50.5" y="172.6">R8</text>
<text x="106.5" y="172.6">C8</text>
<text x="106.5" y="170">C7</text>
<text x="49.5" y="175.1">~{RST}</text>
<text x="10.3" y="185.9">D</text>
<text x="267.7" y="185.9">D</text>
<text x="35" y="205.8">1</text>
<text x="85" y="205.8">2</text>
<text x="135" y="205.8">3</text>
<text x="185" y="205.8">4</text>
<text x="235" y="205.8">5</text>
</g>
<g font-size="1.8" fill="#a90000">
<text x="55.8" y="35.3">1</text>
<text x="65.4" y="35.3">18</text>
<text x="92.6" y="35.3">1</text>
<text x="102.2" y="35.3">18</text>
<text x="55.8" y="37.8">2</text>
<text x="55.8" y="40.4">3</text>
<text x="65.4" y="40.4">16</text>
<text x="65.4" y="37.8">17</text>
<text x="92.6" y="37.8">2</text>
<text x="92.6" y="40.4">3</text>
<text x="102.2" y="40.4">16</text>
<text x="102.2" y="37.8">17</text>
<text x="55.8" y="42.9">4</text>
<text x="55.8" y="45.5">5</text>
<text x="65.4" y="45.5">14</text>
<text x="65.4" y="42.9">15</text>
<text x="92.6" y="42.9">4</text>
<text x="92.6" y="45.5">5</text>
<text x="102.2" y="45.5">14</text>
<text x="102.2" y="42.9">15</text>
<text x="55.8" y="48">6</text>
<text x="55.8" y="50.5">7</text>
<text x="55.8" y="53.1">8</text>
<text x="65.4" y="53.1">11</text>
<text x="65.4" y="50.5">12</text>
<text x="65.4" y="48">13</text>
<text x="92.6" y="48">6</text>
<text x="92.6" y="50.5">7</text>
<text x="92.6" y="53.1">8</text>
<text x="102.2" y="53.1">11</text>
<text x="102.2" y="50.5">12</text>
<text x="102.2" y="48">13</text>
<text x="55.8" y="55.6">9</text>
<text x="65.4" y="55.6">10</text>
<text x="92.6" y="55.6">9</text>
<text x="102.2" y="55.6">10</text>
<text x="61.5" y="63.2">1</text>
<text x="69.1" y="63.2">2</text>
<text x="89.5" y="63.2">1</text>
<text x="97.1" y="63.2">2</text>
<text x="55.8" y="72.8">1</text>
<text x="55.8" y="75.3">2</text>
<text x="55.8" y="77.9">3</text>
<text x="65.4" y="77.9">16</text>
<text x="65.4" y="75.3">17</text>
<text x="65.4" y="72.8">18</text>
<text x="92.6" y="72.8">1</text>
<text x="92.6" y="75.3">2</text>
<text x="92.6" y="77.9">3</text>
<text x="102.2" y="77.9">16</text>
<text x="102.2" y="75.3">17</text>
<text x="102.2" y="72.8">18</text>
<text x="55.8" y="80.4">4</text>
<text x="55.8" y="82.9">5</text>
<text x="65.4" y="82.9">14</text>
<text x="65.4" y="80.4">15</text>
<text x="92.6" y="80.4">4</text>
<text x="92.6" y="82.9">5</text>
<text x="102.2" y="82.9">14</text>
<text x="102.2" y="80.4">15</text>
<text x="55.8" y="85.5">6</text>
<text x="55.8" y="88">7</text>
<text x="65.4" y="88">12</text>
<text x="65.4" y="85.5">13</text>
<text x="92.6" y="85.5">6</text>
<text x="92.6" y="88">7</text>
<text x="102.2" y="88">12</text>
<text x="102.2" y="85.5">13</text>
<text x="55.8" y="90.6">8</text>
<text x="55.8" y="93.1">9</text>
<text x="65.4" y="93.1">10</text>
<text x="65.4" y="90.6">11</text>
<text x="92.6" y="90.6">8</text>
<text x="92.6" y="93.1">9</text>
<text x="102.2" y="93.1">10</text>
<text x="102.2" y="90.6">11</text>
<text x="61.5" y="100.1">1</text>
<text x="69.1" y="100.1">2</text>
<text x="89.5" y="100.1">1</text>
<text x="97.1" y="100.1">2</text>
<text x="55.8" y="124.8">1</text>
<text x="65.4" y="124.8">18</text>
<text x="92.6" y="124.8">1</text>
<text x="102.2" y="124.8">18</text>
<text x="55.8" y="127.4">2</text>
<text x="55.8" y="129.9">3</text>
<text x="65.4" y="129.9">16</text>
<text x="65.4" y="127.4">17</text>
<text x="92.6" y="127.4">2</text>
<text x="92.6" y="129.9">3</text>
<text x="102.2" y="129.9">16</text>
<text x="102.2" y="127.4">17</text>
<text x="55.8" y="132.5">4</text>
<text x="55.8" y="135">5</text>
<text x="55.8" y="137.5">6</text>
<text x="65.4" y="137.5">13</text>
<text x="65.4" y="135">14</text>
<text x="65.4" y="132.5">15</text>
<text x="92.6" y="132.5">4</text>
<text x="92.6" y="135">5</text>
<text x="92.6" y="137.5">6</text>
<text x="102.2" y="137.5">13</text>
<text x="102.2" y="135">14</text>
<text x="102.2" y="132.5">15</text>
<text x="55.8" y="140.1">7</text>
<text x="55.8" y="142.6">8</text>
<text x="65.4" y="142.6">11</text>
<text x="65.4" y="140.1">12</text>
<text x="92.6" y="140.1">7</text>
<text x="92.6" y="142.6">8</text>
<text x="102.2" y="142.6">11</text>
<text x="102.2" y="140.1">12</text>
<text x="55.8" y="145.2">9</text>
<text x="65.4" y="145.2">10</text>
<text x="92.6" y="145.2">9</text>
<text x="102.2" y="145.2">10</text>
<text x="55.8" y="153.4">1</text>
<text x="55.8" y="156">2</text>
<text x="65.4" y="156">17</text>
<text x="65.4" y="153.4">18</text>
<text x="92.6" y="153.4">1</text>
<text x="92.6" y="156">2</text>
<text x="102.2" y="156">17</text>
<text x="102.2" y="153.4">18</text>
<text x="55.8" y="158.5">3</text>
<text x="55.8" y="161">4</text>
<text x="65.4" y="161">15</text>
<text x="65.4" y="158.5">16</text>
<text x="92.6" y="158.5">3</text>
<text x="92.6" y="161">4</text>
<text x="102.2" y="161">15</text>
<text x="102.2" y="158.5">16</text>
<text x="55.8" y="163.6">5</text>
<text x="55.8" y="166.1">6</text>
<text x="65.4" y="166.1">13</text>
<text x="65.4" y="163.6">14</text>
<text x="92.6" y="163.6">5</text>
<text x="92.6" y="166.1">6</text>
<text x="102.2" y="166.1">13</text>
<text x="102.2" y="163.6">14</text>
<text x="55.8" y="168.7">7</text>
<text x="55.8" y="171.2">8</text>
<text x="55.8" y="173.7">9</text>
<text x="65.4" y="173.7">10</text>
<text x="65.4" y="171.2">11</text>
<text x="65.4" y="168.7">12</text>
<text x="92.6" y="168.7">7</text>
<text x="92.6" y="171.2">8</text>
<text x="92.6" y="173.7">9</text>
<text x="102.2" y="173.7">10</text>
<text x="102.2" y="171.2">11</text>
<text x="102.2" y="168.7">12</text>
</g>
<g font-size="1.8" fill="#006464">
<text x="59" y="32.6">SW70</text>
<text x="95.8" y="32.6">SW74</text>
<text x="64.2" y="62.5">JP1</text>
<text x="92.2" y="62.5">JP2</text>
<text x="59" y="70.1">SW71</text>
<text x="95.8" y="70.1">SW75</text>
<text x="64.2" y="99.3">JP3</text>
<text x="92.2" y="99.3">JP4</text>
<text x="111" y="99.9">GND</text>
<text x="59" y="122.1">SW72</text>
<text x="95.8" y="122.1">SW76</text>
<text x="59" y="150.7">SW73</text>
<text x="95.8" y="150.7">SW77</text>
<text x="111" y="182.5">GND</text>
</g>
<g font-size="1.1" fill="#006464">
<text x="80.6" y="54.6">SW16</text>
<text x="80.6" y="92.1">SW23</text>
<text x="80.4" y="144.1">SW67</text>
<text x="80.4" y="172.7">SW68</text>
</g>
<g font-size=".8" fill="#006464">
<text x="78.5" y="56.4">CLEAR</text>
<text x="78.4" y="93.9">BREAK</text>
<text x="79.3" y="145.9">X1</text>
<text x="79.3" y="174.5">X2</text>
</g>
</svg>
